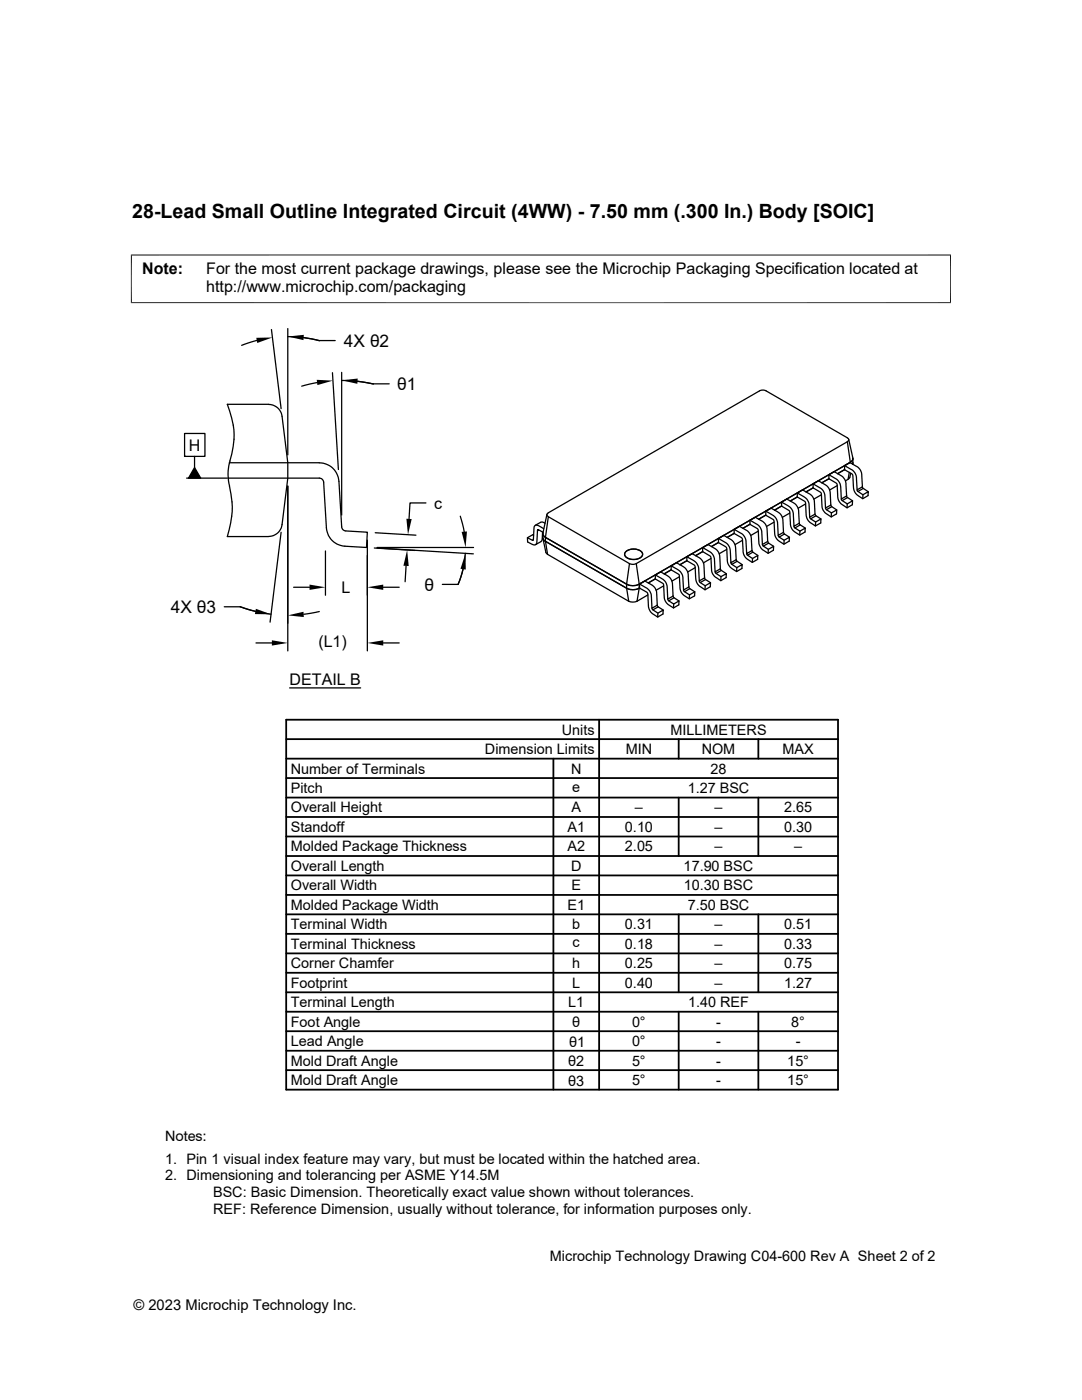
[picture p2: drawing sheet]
<svg xmlns="http://www.w3.org/2000/svg" width="216mm" height="279mm" viewBox="0 0 216 279" stroke-linecap="round" stroke-linejoin="round" font-family="sans-serif">
<g fill="none" stroke="#000" stroke-width=".25">
<path d="M51.2 67.9l-3 1M54.2 65.8l1.9 15.8M57.4 65.6v25.2M57.4 67.2l3.2 .2 3.1 .6M60.6 67.4l3.1 .6M63.3 76.3l-3.1 .8M63.7 68h3.2M66.3 74.4l1.2 19.3M68.2 74.3v28.5M68.2 75.9l3.2 .2 3.1 .5M71.4 76.1l3.1 .5M74.5 76.6h3.2"/>
<path d="M36.8 86.5h4.1v4.6h-4.1zM36.8 91.1h.1M37.2 95.4h8.2M38.8 91.1v2.2M38.8 93.3l1.2 2.1h-2.4zM45.8 92.4h17.9M45.9 92a9.3 9.3 0 0 0-.1 5 17.3 17.3 0 0 1-.4 10.1h8.2M53.6 80.7a2.7 2.7 0 0 1 2.7 2.4l1.1 9.3v3l-1.1 9.3a2.7 2.7 0 0 1-2.7 2.4M53.6 80.7h-8.2a15.3 15.3 0 0 1 .5 11.3M57.4 97v32.9M63.7 92.4a3.9 3.9 0 0 1 3.9 3.7l.6 9a.87 .87 0 0 0 .8 .9l4.3 .2-.2 3.1-4.3-.3a3.9 3.9 0 0 1-3.7-3.7l-.5-9.1a.87 .87 0 0 0-.9-.8h-18.2M159.1 99.2l-1.4 .8"/>
<path d="M159.1 99.2v-.8l1-.6 1.3 .7a2.02 2.02 0 0 1 1.1 1.9l.1 2.2M159.1 99.2l1.6 1 .1 2.3a2.11 2.11 0 0 0 1.1 1.9l.8 .6 1.1-.6v-.8l-1 .6-1-.7M159.1 98.4l1.3 .7a2.08 2.08 0 0 1 1.1 1.9l.1 2.2 1-.6M162.2 97.4l-1.4 .8M162.2 97.4v-.8l1.1-.7 1.3 .8a2.02 2.02 0 0 1 1.1 1.9l.1 2.2M162.2 97.4l1.6 1 .2 2.3a2.03 2.03 0 0 0 1 1.9l.9 .6 1-.6 .1-.8-1.1 .6-1-.7M162.2 96.6l1.3 .7a2.02 2.02 0 0 1 1.1 1.9l.1 2.2 1.1-.6M163.9 98.7l-1.5 .9M165.4 95.5l-1.4 .9M165.4 95.5v-.8l1.1-.6 1.2 .8a2.05 2.05 0 0 1 1.1 1.9l.1 2.2M165.4 95.5l1.6 1 .2 2.4a2.02 2.02 0 0 0 .9 1.9l.9 .5 1.1-.6v-.8l-1 .7-1-.7M165.4 94.7l1.3 .8a2.12 2.12 0 0 1 1.1 1.9l.1 2.2 1-.6"/>
<path d="M167 96.9l-1.5 .9M167.9 99.6l.2 .3 1-.6 1 .6M168.5 93.7l-1.4 .8M168.5 93.7v-.8l1.1-.6 1.3 .7a2.02 2.02 0 0 1 1.1 2l.1 2.2M168.5 93.7l1.6 1 .2 2.4a2.17 2.17 0 0 0 1 1.9l.8 .5 1.1-.6v-.8l-1 .6-1-.6M168.5 92.9l1.3 .8a2.02 2.02 0 0 1 1.1 1.9l.1 2.2 1.1-.6M168.9 99l.2 .3M169.1 88.2l.6 4.1M169.1 88.1l.3-.3-.3-.4-16.4-9.5h-1l-42.3 24.4-.3 .4 .3 .4M169.1 88.2l-42.1 24.3 .6 4.1 42.1-24.3M169.4 87.7l.8 3.9-.1 .3-.4 .4M169.5 94.3l-.3 1.4-.5 .3"/>
<path d="M169.7 92.3v.1M169.7 92.3l-42.1 24.3v.8M169.8 94.4l-.3 1-.3 .3M170.2 92.5l-.1 .1M170.2 91.5l-.1 1.1M171 97.8l.2 .3 1.1-.6 .9 .6M172.1 97.2l.2 .3M172.2 98.7l-.1 .8M56.1 106.2l-2.2 18M58.6 117.2h3.2M64.9 110v8.8M73.3 107.8v22.1"/>
<path d="M74.7 109.4l8.1 .5M74.9 106.3l8.1 .5M75.2 109.4l19.2 1.1M75.2 109.3h19.3M76.5 117.2h3.2M81 112.9l-.2 3.2M85 100.4h-3.2l-.2 3.1M91.8 103l.8 3.1M92.4 113.6l-1 3M92.8 110.4l-.4 3.2-1 3h-3.1M105.2 107.3l1 .5 .2-.1M107.3 105.8l-.2 2a.65 .65 0 0 1-.2 .8 .65 .65 0 0 1-.8 0l-.8-.4-.1-.9 1.1-.6 .2 .1"/>
<path d="M107.4 105.7l-.1 .1 .2-.1 .9 .5M108.3 106.2l-.2 1.7-1.2 .8M108.3 106.5l.1 1.1 .4 .4M108.3 107.4l.6 2.8 .4 .4M108.5 105.5l-1-.6a.6 .6 0 0 0-.7 0 .6 .6 0 0 0-.3 .7l-.1 2.1-.2 .1M108.8 104.4l-.7-.2-1.3 .6M108.8 108l16.2 9.4 .5 2.6-16.2-9.4zM108.8 108l16.2 9.4v-.8M108.8 108v-.7l16.2 9.3M109.1 102.7l-.8 3.8 .1 .3 .4 .4M109.4 103.1l16.2 9.4-.6 4.1-16.2-9.3zM124.8 110.1a2.36 2.36 0 0 1 3.4 .3 1.36 1.36 0 0 1-1.6 1.3 1.53 1.53 0 0 1-1.9-1.3z"/>
<path d="M125 117.4a2.78 2.78 0 0 0 2.5 0M125 116.6a2.78 2.78 0 0 0 2.5 0M125.5 120a1.88 1.88 0 0 0 1.6 0M125.6 112.5l.5 .1 .9-.1M127.6 117.4l-.5 2.6M127.6 117.3v.1M127.6 116.5l1.3 .8a2.02 2.02 0 0 1 1.1 1.9l.1 2.2 1-.6M129.3 118.7l-2.2 1.3M130.8 115.5l-1.4 .8M130.8 115.5v-.8l1-.6 1.3 .8a2.08 2.08 0 0 1 1.1 1.9l.1 2.2M130.8 115.5l1.6 1 .1 2.4a2.08 2.08 0 0 0 1 1.9l.9 .5 1-.6 .1-.8-1.1 .6-1-.6M130.8 114.7l1.2 .8a2.02 2.02 0 0 1 1.1 1.9l.1 2.2 1.1-.6"/>
<path d="M132.4 116.9l-1.5 .9M133.2 119.6l.2 .3 1.1-.6 1 .6M133.9 113.7l-1.4 .8M133.9 113.7v-.8l1.1-.6 1.2 .7a2.11 2.11 0 0 1 1.1 2l.2 2.1M133.9 113.7l1.6 1 .2 2.4a2.08 2.08 0 0 0 1 1.9l.8 .5 1.1-.6v-.8l-1 .6-1-.6M133.9 112.9l1.3 .7a2.11 2.11 0 0 1 1.1 2l.1 2.2 1.1-.7M134.3 119l.2 .3M135.6 115.1l-1.5 .9M136.4 117.8l.2 .3 1-.6 1 .6M137.1 111.9l-1.4 .8M137.1 111.9v-.8l1-.6 1.3 .7a2.02 2.02 0 0 1 1.1 1.9l.1 2.2M137.1 111.9l1.5 1 .2 2.3a2.11 2.11 0 0 0 1 1.9l.9 .6 1-.6 .1-.8-1.1 .6-1-.6"/>
<path d="M137.1 111.1l1.2 .7a2.08 2.08 0 0 1 1.1 1.9l.1 2.2 1.1-.6M137.5 117.1l.1 .4M137.6 118.7l-.1 .8M138.7 113.3l-1.5 .9M139.5 115.9l.2 .4 1.1-.6 1 .6M140.2 110.1l-1.4 .8M140.2 110.1v-.8l1.1-.6 1.2 .7a2.02 2.02 0 0 1 1.1 1.9l.1 2.2M140.2 110.1l1.6 1 .2 2.3a2 2 0 0 0 1 1.9l.8 .6 1.1-.6v-.8l-1 .6-1-.7M140.2 109.3l1.3 .7a2.02 2.02 0 0 1 1.1 1.9l.1 2.2 1-.6M140.6 115.3l.2 .4M140.7 116.9v.8M141.9 111.5l-1.5 .8"/>
<path d="M142.7 114.1l.2 .3 1-.6 1 .7M143.4 108.3l-1.4 .8M143.4 107.5l1.2 .7a2.12 2.12 0 0 1 1.1 1.9l.1 2.2 1.1-.6M143.7 113.5l.2 .3M143.9 115.1l-.1 .8M145 109.6l-1.5 .9M145.8 112.3l.2 .3 1.1-.6 1 .7M146.5 106.4l-1.4 .9M146.5 106.5v-.9l1.1-.6 1.2 .8a2.02 2.02 0 0 1 1.1 1.9l.2 2.2M146.5 106.5l1.6 .9 .2 2.4a2.08 2.08 0 0 0 1 1.9l.8 .5 1.1-.6v-.8l-1 .7-1-.7M146.5 105.6l1.3 .8a2.02 2.02 0 0 1 1.1 1.9l.1 2.2 1.1-.6M146.9 111.7l.2 .3"/>
<path d="M146.9 111.7l-.1-2.2a2.04 2.04 0 0 0-1.1-1.9l-1.3-.8-1 .7v.8l1.5 1 .2 2.3a2.08 2.08 0 0 0 1 1.9l.9 .6 1-.6 .1-.8-1.1 .6-1-.7M147 113.3v.8M148.2 107.8l-1.5 .9M149 110.5l.2 .3 1-.6 1 .6M149.6 104.6l-1.3 .8M149.6 103.8l1.3 .8a2.02 2.02 0 0 1 1.1 1.9l.1 2.2 1.1-.6M150.1 109.9l.1 .3M150.2 111.5l-.1 .7M151.3 106l-1.5 .9M152.1 108.7l.2 .3 1.1-.6 1 .6M152.8 102.8l-1.4 .8M152.8 102.8v-.8l1.1-.6 1.2 .7a2.08 2.08 0 0 1 1.1 2l.1 2.1"/>
<path d="M152.8 102.8l1.6 1 .2 2.4a2.08 2.08 0 0 0 1 1.9l.8 .5 1.1-.6v-.8l-1 .6-1-.6M152.8 102l1.3 .7a2.02 2.02 0 0 1 1.1 2l.1 2.1 1-.6M153.2 108.1l.2 .3M153.2 108.1l-.1-2.2a2.02 2.02 0 0 0-1.1-2l-1.3-.7-1.1 .6v.8l1.6 1 .2 2.4a2.17 2.17 0 0 0 1 1.9l.9 .5 1-.6 .1-.8-1.1 .6-1-.6M153.3 109.6v.8M154.5 104.2l-1.5 .9M155.3 106.8l.2 .4 1-.6 1 .6M156 101l-1.4 .8M156 100.2l1.2 .7a2.05 2.05 0 0 1 1.1 1.9l.1 2.2 1.1-.6M156.3 106.2l.2 .4M156.5 107.8l-.1 .8M157.6 102.4l-1.5 .9"/>
<path d="M158.4 105l.2 .4 1.1-.6 1 .6M159.5 104.4l.2 .4M159.5 104.4l-.1-2.2a1.99 1.99 0 0 0-1.1-1.9l-1.3-.7-1 .6v.8l1.6 1.1 .1 2.2a2.08 2.08 0 0 0 1 1.9l.9 .6 1-.6 .1-.8-1.1 .6-1-.6M159.6 106v.8M160.8 100.6l-1.5 .8M161.6 103.2l.2 .3 1-.6 1 .7M162.6 102.6l.2 .3M162.8 104.2l-.1 .8M164.7 101.4l.2 .3 1.1-.6 1 .7M165.8 100.8l.2 .3M165.9 102.4v.8M169.1 100.6l-.1 .7"/>
<path d="M44.7 121.1h3.2M47.9 121.1l3.1 .9 3.1 .6M47.9 121.1l3.1 .9M51.1 128.3h3.2M57.8 137.3h14.2M63.7 122l-3.1 .6M76.5 128.3h3.2M130.1 121.4l.2 .3 1-.6 1 .7M131.1 120.8l.2 .3M131.1 120.8l-.1-2.2a2.02 2.02 0 0 0-1.1-1.9l-1.2-.7-1.1 .5v.9l1.6 .9 .2 2.4a2.17 2.17 0 0 0 1 1.9l.8 .5 1.1-.6v-.7l-1 .6-1-.7M131.3 122.4l-.1 .7M134.4 120.5v.8"/>
</g>
<path d="M26.1 50.9h163.7M26.2 50.8v9.7M189.7 50.8v9.7M26.1 60.4h163.7" fill="none" stroke="#000" stroke-width=".2"/>
<g fill="#000">
<path d="M51.1 67.4h3.3l-3.1 1.1zM57.4 67.2l3.2-.4v1.1zM63.2 75.8l3.2 .2-3.1 .9zM68.2 75.9l3.2-.4-.1 1.1zM38.8 93.3l1.2 2.1h-2.4zM61.8 116.7l3.1 .5-3.1 .5zM73.3 117.2l3.2-.5v1zM81.2 109.8l.4 3.2-1.1-.1zM81.1 103.5l1 .1-.7 3.1zM92.9 110.4v3.3l-1-.2zM92.1 106.2l1.1-.1-.3 3.2zM51.1 121.5l3 1.1h-3.2z"/>
<path d="M54.3 127.8l3.1 .5-3.1 .5zM57.4 122.8l3.2-.7v1zM73.3 128.3l3.2-.5v1z"/>
</g>
<g fill="none" stroke="#000" stroke-width=".36">
<path d="M57.1 159.2h110.1M57.1 155.3h110.1M57.1 151.4h110.1M57.1 147.5h110.1M57.1 143.6h110.1v73.9h-110.1zM110.4 151.4v66.1M119.5 143.6v73.9M135.4 147.5v3.9M135.4 159.2v11.6M151.3 147.5v3.9M151.3 159.2v11.6M57.1 163h110.1"/>
<path d="M57.1 170.8h110.1M57.1 166.9h110.1M57.1 178.6h110.1M57.1 174.7h110.1M57.1 186.4h110.1M57.1 198h110.1M57.1 182.5h110.1M57.1 190.3h110.1M57.1 194.1h110.1M135.4 182.5v15.5M151.3 182.5v15.5M57.1 209.7h110.1"/>
<path d="M57.1 201.9h110.1M57.1 205.8h110.1M57.1 213.6h110.1M135.4 201.9v15.6M151.3 201.9v15.6"/>
</g>
<text font-size="3.9" x="26.4" y="43.5">28-Lead Small Outline Integrated Circuit (4WW) - 7.50 mm (.300 In.) Body [SOIC]</text>
<g font-size="3.5">
<text x="68.6" y="69.2">4X θ2</text>
<text x="79.3" y="77.8">θ1</text>
<text x="84.7" y="117.9">θ</text>
<text x="34.1" y="122.3">4X θ3</text>
</g>
<g font-size="3.2">
<text x="28.4" y="54.7">Note:</text>
<text x="41.1" y="58.3">http://www.microchip.com/packaging</text>
<text x="41.1" y="54.7">For the most current package drawings, please see the Microchip Packaging Specification located at</text>
<text x="37.7" y="89.9">H</text>
<text x="86.6" y="101.5">c</text>
<text x="68.2" y="118.3">L</text>
<text x="63.5" y="129.1">(L1)</text>
<text x="57.8" y="136.6">DETAIL B</text>
</g>
<g font-size="2.9">
<text x="112.1" y="146.6">Units</text>
<text x="133.8" y="146.6">MILLIMETERS</text>
<text x="58" y="154.4">Number of Terminals</text>
<text x="96.8" y="150.5">Dimension Limits</text>
<text x="113.9" y="154.4">N</text>
<text x="124.9" y="150.5">MIN</text>
<text x="140" y="150.5">NOM</text>
<text x="141.8" y="154.4">28</text>
<text x="156.1" y="150.5">MAX</text>
<text x="58" y="158.3">Pitch</text>
<text x="114.2" y="158">e</text>
<text x="137.2" y="158.3">1.27 BSC</text>
<text x="58" y="162.1">Overall Height</text>
<text x="58" y="166">Standoff</text>
<text x="113.2" y="166">A1</text>
<text x="114" y="162.1">A</text>
<text x="124.7" y="166">0.10</text>
<text x="126.7" y="162.1">–</text>
<text x="142.6" y="162.1">–</text>
<text x="142.6" y="166">–</text>
<text x="156.5" y="162.1">2.65</text>
<text x="156.5" y="166">0.30</text>
<text x="58" y="173.8">Overall Length</text>
<text x="58" y="169.9">Molded Package Thickness</text>
<text x="113.2" y="169.9">A2</text>
<text x="113.9" y="173.8">D</text>
<text x="124.7" y="169.9">2.05</text>
<text x="136.4" y="173.8">17.90 BSC</text>
<text x="142.6" y="169.9">–</text>
<text x="158.5" y="169.9">–</text>
<text x="58" y="177.7">Overall Width</text>
<text x="114" y="177.7">E</text>
<text x="136.4" y="177.7">10.30 BSC</text>
<text x="58" y="185.5">Terminal Width</text>
<text x="58" y="181.6">Molded Package Width</text>
<text x="113.2" y="181.6">E1</text>
<text x="114.2" y="185.4">b</text>
<text x="124.7" y="185.5">0.31</text>
<text x="137.2" y="181.6">7.50 BSC</text>
<text x="142.6" y="185.5">–</text>
<text x="156.5" y="185.5">0.51</text>
<text x="58" y="189.3">Terminal Thickness</text>
<text x="114.3" y="189.1">c</text>
<text x="124.7" y="189.3">0.18</text>
<text x="142.6" y="189.3">–</text>
<text x="156.5" y="189.3">0.33</text>
<text x="58" y="197.1">Footprint</text>
<text x="58" y="193.2">Corner Chamfer</text>
<text x="114.2" y="197.1">L</text>
<text x="114.2" y="193.2">h</text>
<text x="124.7" y="197.1">0.40</text>
<text x="124.7" y="193.2">0.25</text>
<text x="142.6" y="197.1">–</text>
<text x="142.6" y="193.2">–</text>
<text x="156.5" y="197.1">1.27</text>
<text x="156.5" y="193.2">0.75</text>
<text x="58" y="201">Terminal Length</text>
<text x="113.4" y="201">L1</text>
<text x="137.3" y="201">1.40 REF</text>
<text x="58" y="204.9">Foot Angle</text>
<text x="58" y="208.8">Lead Angle</text>
<text x="113.6" y="208.9">θ1</text>
<text x="114.2" y="205">θ</text>
<text x="126.1" y="204.9">0°</text>
<text x="126.1" y="208.8">0°</text>
<text x="142.9" y="204.9">-</text>
<text x="142.9" y="208.8">-</text>
<text x="157.9" y="204.9">8°</text>
<text x="158.8" y="208.8">-</text>
<text x="58" y="212.7">Mold Draft Angle</text>
<text x="113.4" y="212.8">θ2</text>
<text x="126.1" y="212.7">5°</text>
<text x="142.9" y="212.7">-</text>
<text x="157.1" y="212.7">15°</text>
<text x="58" y="216.6">Mold Draft Angle</text>
<text x="113.4" y="216.7">θ3</text>
<text x="126.1" y="216.6">5°</text>
<text x="142.9" y="216.6">-</text>
<text x="157.1" y="216.6">15°</text>
<text x="32.9" y="227.7">Notes:</text>
<text x="32.9" y="232.3">1. Pin 1 visual index feature may vary, but must be located within the hatched area.</text>
<text x="32.9" y="235.6">2. Dimensioning and tolerancing per ASME Y14.5M</text>
<text x="42.5" y="238.9">BSC: Basic Dimension. Theoretically exact value shown without tolerances.</text>
<text x="42.5" y="242.2">REF: Reference Dimension, usually without tolerance, for information purposes only.</text>
<text x="109.7" y="251.7">Microchip Technology Drawing C04-600 Rev A Sheet 2 of 2</text>
<text x="26.6" y="261.3">© 2023 Microchip Technology Inc.</text>
</g>
</svg>
